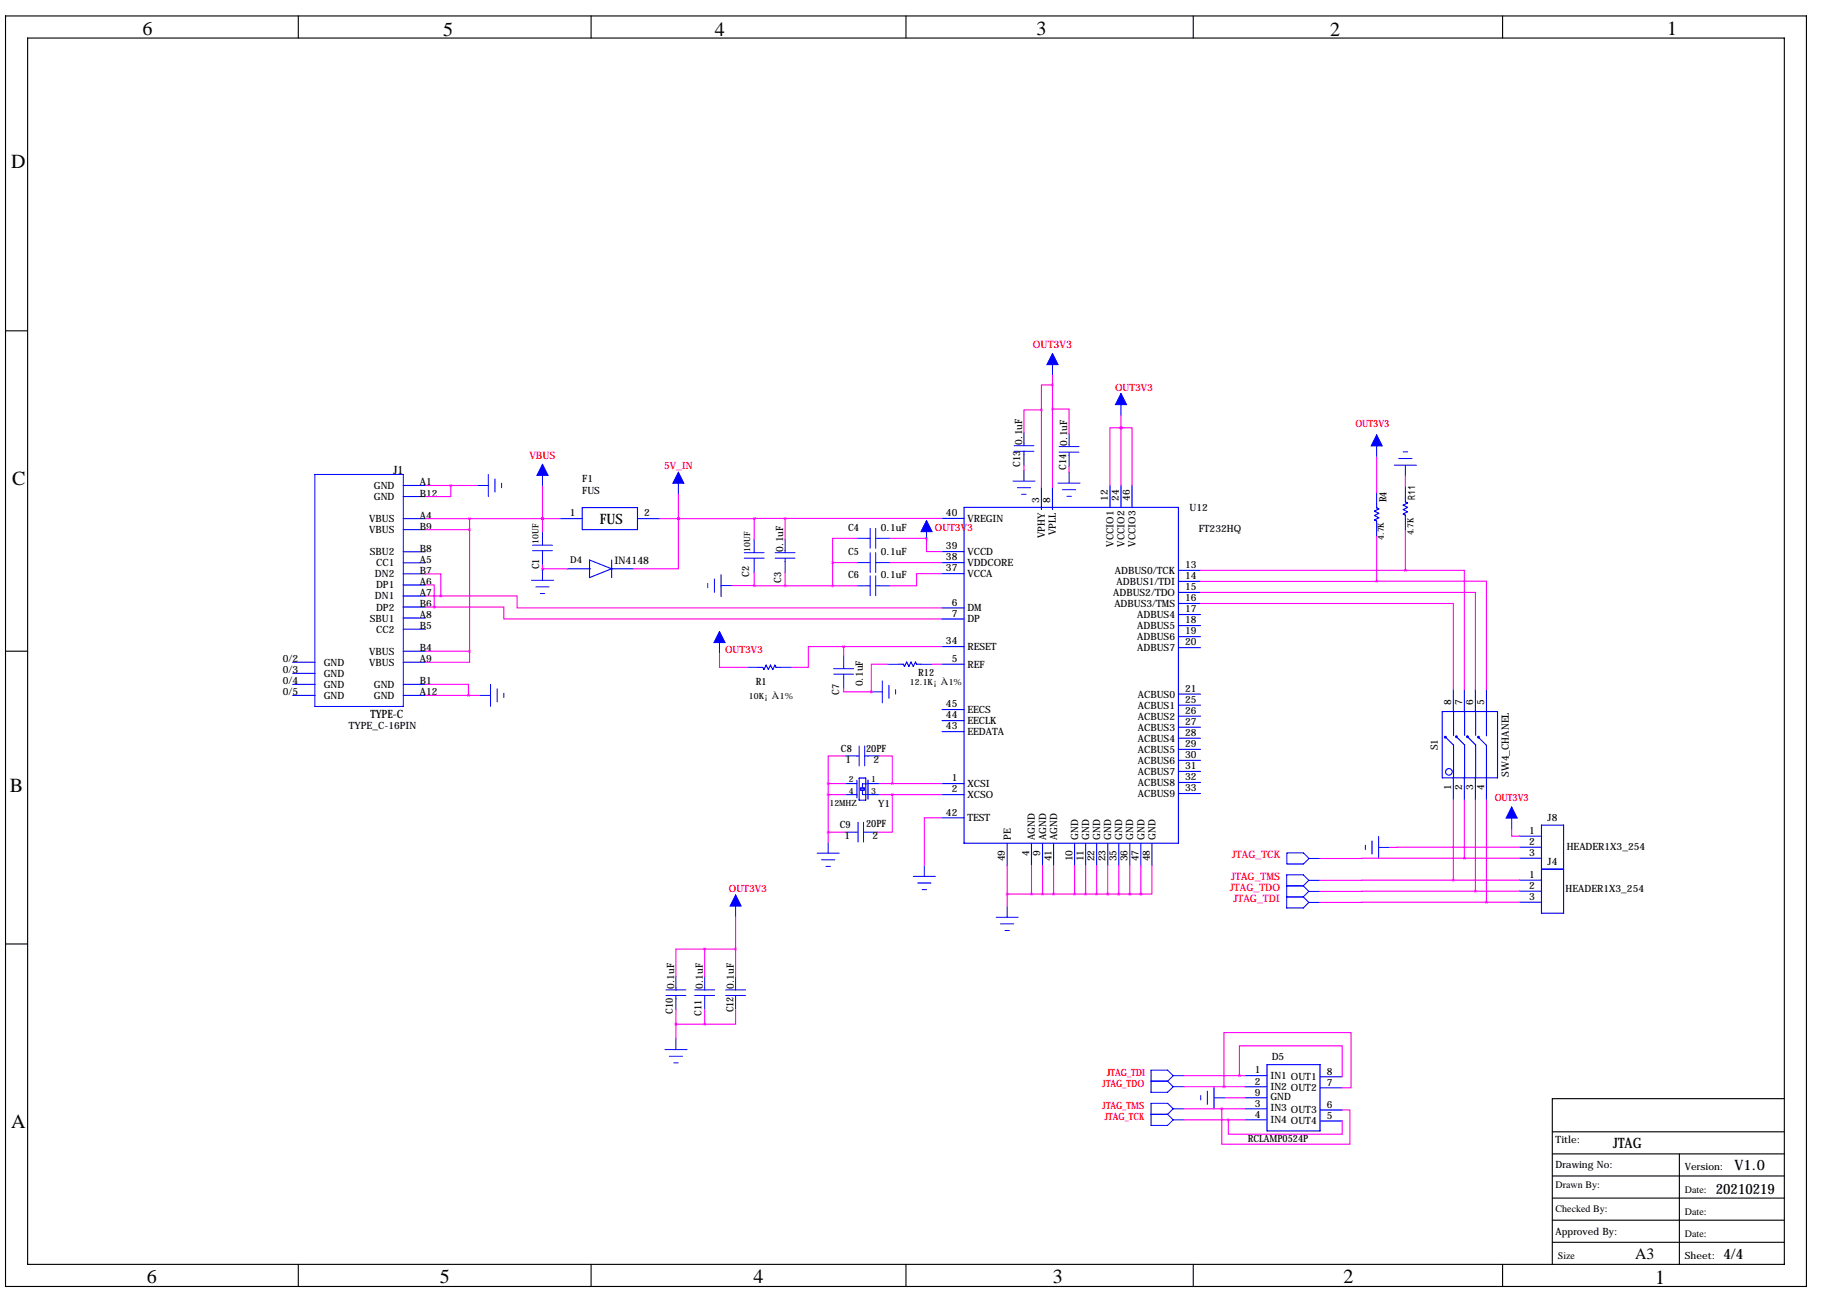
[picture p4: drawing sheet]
<svg xmlns="http://www.w3.org/2000/svg" width="419mm" height="297mm" viewBox="0 0 419 297" stroke-linecap="round" stroke-linejoin="round" font-family="sans-serif">
<g fill="none" stroke="#000" stroke-width=".25">
<path d="M1.3 3.7h414v292.1h-414zM6.3 8.7h403.9v282h-403.9zM68.6 3.7v5M135.9 3.7v5M208.3 3.7v5M274.3 3.7v5M345.4 3.7v5M1.3 76.1h5M1.3 149.7h5M1.3 217h5M410.2 252.6h-53.3v38.1M356.9 260.2h53.3"/>
<path d="M356.9 265.3h53.3M356.9 270.4h53.3M356.9 275.4h53.3M386.1 265.3v25.4M68.6 290.7v5.1M135.9 290.7v5.1M208.3 290.7v5.1M274.3 290.7v5.1M345.4 290.7v5.1M356.9 280.5h53.3M356.9 285.6h53.3"/>
</g>
<g fill="none" stroke="#00f" stroke-width=".23">
<path d="M235.4 99.4v3.1M242 81.3v5.1M245.8 99.6v3.1M257.7 90.5v5.1M316.5 100v5.1M72.4 109.1h20.3v53.3h-20.3zM109.7 111.6h2.6M112.3 109.1v5.1M113.8 110.1v3M115.3 111.1v1M124.7 106.7v5.1M156 108.6v5.1"/>
<path d="M213 119.7v5.1M232.9 110.6h5M233.1 103.7h4.6M233.1 102.5h4.6M233.9 112.1h3M234.9 113.7h1M235.4 103.7v3.3M235.4 108.1v2.5M243.2 111.1h5.1M243.5 103.9h4.6M243.5 102.7h4.6M244.2 112.6h3.1"/>
<path d="M245.3 114.1h1M245.8 103.9v3.4M245.8 108.5v2.6M316.5 113.2v2.5M320.5 106.9h5.1M321.6 105.4h3M322.6 103.9h1M323.1 106.9v2.6M323.1 111.8v2.6M323.1 119.4v2.6M122.2 133.4h5.1M122.4 126.6h4.6"/>
<path d="M122.4 125.3h4.6M123.2 134.9h3M124.2 136.5h1M124.7 122.3v3M124.7 126.6v3.3M124.7 130.9v2.5M162.7 134.1v1M164.2 133.1v3.1M165.8 134.6h2.5M165.8 132.1v5.1M171.1 128.3h4.6M171.1 127.1h4.6"/>
<path d="M173.4 124v3.1M173.4 128.3v3.3M178.2 128.3h4.6M178.2 127.1h4.6M180.5 124v3.1M180.5 128.3v3.3M197 129.3h3.1M197 134.7h3.1M197 123.8h3.1M200.1 121.5v4.5M200.1 127.1v4.5M200.1 132.4v4.6"/>
<path d="M201.3 129.3h3.3M201.3 121.5v4.5M201.3 127.1v4.5M201.3 132.4v4.6M201.3 134.7h3.3M201.3 123.8h3.3M316.5 120.8v2.6M110.2 159.9h2.6M112.8 157.3v5.1M114.3 158.4v3M115.8 159.4v1M165.4 145.2v5.1"/>
<path d="M171.8 153.4h2.5M179.4 153.4h2.6M191.7 155h4.5M191.7 153.7h4.5M194 150.7v3M194 155v3.3M200.3 159.1h2.5M202.8 156.5v5.1M204.1 152.7h2.6M204.4 157.5v3.1M205.9 158.6v1M211.7 152.7h2.6"/>
<path d="M194.5 173.8h3M197.5 171.5v4.6M198.8 173.8h3.3M198.8 171.5v4.6M187.9 196.2h5M188.9 197.7h3M189.9 199.2h1M190.4 193.6v2.6M194.2 191.3h3.1M197.3 189v4.6M197.8 181.7h.9M197.8 181.1h.9"/>
<path d="M197.9 181.2h.8v.4h-.8zM198.3 181.9v.8h1.2M198.5 191.3h3.3M198.5 189v4.6M199.5 180.2h-1.2v.9M212.5 198.9v2.6M295.9 196.1h3.8l1.2 1.3-1.2 1.2h-3.8zM300.9 197.4h2.6M313.9 194.3v1M315.4 193.3v3.1M316.9 194.8h2.6M316.9 192.3v5.1"/>
<path d="M347.5 185.5v5.1M169.1 205.8v5M210 201.5h5M211 203h3M212 204.5h1M229 210.9h5.1M230 212.4h3.1M231 213.9h1.1M231.5 208.3v2.6M295.8 203.7h3.8M295.8 206.2h3.8M299.6 203.7l1.3 1.2"/>
<path d="M299.6 206.2l1.3 1.3M300.9 202.4h2.5M300.9 202.4l-1.3 1.3M300.9 202.4l-1.3-1.3h-3.8v7.6h3.8l1.3-1.2M300.9 204.9h2.5M300.9 204.9l-1.3 1.3M300.9 207.5h2.5M153.1 228.9h4.6M153.1 227.6h4.6M155.4 224.5v3.1M155.4 228.9v3.3M155.4 238.8v2.5"/>
<path d="M159.7 228.9h4.6M159.7 227.6h4.6M162 224.5v3.1M162 228.9v3.3M166.8 228.9h4.6M166.8 227.6h4.6M169.1 224.5v3.1M169.1 228.9v3.3M152.9 241.3h5M153.9 242.8h3M154.9 244.4h1M264.6 248.6h3.8"/>
<path d="M264.6 256.2h3.8M268.4 248.6l1.3 1.2M268.4 256.2l1.3 1.3M269.7 247.3h2.5M269.7 247.3l-1.3 1.3M269.7 247.3l-1.3-1.3h-3.8v5.1h3.8l1.3-1.3M269.7 254.9l-1.3-1.2h-3.8v5h3.8l1.3-1.2M269.7 249.8h2.5M269.7 254.9h2.5M269.7 254.9l-1.3 1.3M269.7 257.5h2.5M276 251.9v1"/>
<path d="M277.6 250.9v3M279.1 252.4h2.5M279.1 249.8v5.1"/>
</g>
<g fill="none" stroke="#00f" stroke-width=".25">
<path d="M92.7 111.6h5.1M92.7 119.2h5.1M92.7 114.2h5.1M128.8 119.2h5.1M133.9 116.7h12.7v5.1h-12.7zM146.6 119.2h5M216.6 119.2h5M221.6 116.6h49.3v77.3h-49.3zM239.4 112.1v5.1M242 112.1v5.1M255.2 111.6v5M257.7 111.6v5"/>
<path d="M260.2 111.6v5M316.5 115.7v1l.5 .3-1 .5 1 .5-1 .5 1 .5-1 .5 .5 .3v1M323.1 114.4v1l.5 .2-1 .5 1 .5-1 .6 1 .5-1 .5 .5 .2v1M92.7 129.4h5.1M92.7 134.5h5.1M92.7 137h5.1M92.7 139.6h5.1M92.7 131.9h5.1M92.7 126.9h5.1M92.7 121.8h5.1M130.5 130.8h5M135.5 130.8h.1"/>
<path d="M135.5 128.7l5.1 2.1-5.1 2zM140.6 130.8h.1M140.6 128.7v4.1M140.6 130.8h5.1M216.6 129.3h5M216.6 126.8h5M216.6 131.9h5M216.6 139.8h5M270.9 131.1h5.1M270.9 133.7h5.1M270.9 136.2h5.1M270.9 138.7h5.1"/>
<path d="M67.3 152.3h5.1M67.3 159.9h5.1M67.3 157.3h5.1M67.3 154.8h5.1M92.7 142.1h5.1M92.7 152.3h5.1M92.7 159.9h5.1M92.7 157.3h5.1M92.7 149.7h5.1M92.7 144.6h5.1M174.3 153.4h1.1l.2 .5 .5-1 .5 1 .5-1 .5 1 .6-1 .2 .5h1M206.7 152.7h1l.2 .5 .5-1 .5 1 .5-1 .6 1 .5-1 .2 .5h1"/>
<path d="M216.6 142.3h5M216.6 148.7h5M216.6 152.7h5M270.9 141.3h5.1M270.9 143.8h5.1M270.9 146.4h5.1M270.9 148.9h5.1M270.9 159.6h5.1M334.1 158.5v5.1M336.7 158.5v5.1M339.2 158.5v5.1M341.7 158.5v10.7"/>
<path d="M197 179.4v4.1M197.5 178.9h1.5v5.1h-1.5zM199.5 179.3v4.5M216.6 163.1h5M216.6 165.7h5M216.6 168.2h5M270.9 162.1h5.1M270.9 164.7h5.1M270.9 167.2h5.1M270.9 169.7h5.1M270.9 172.3h5.1M270.9 174.8h5.1"/>
<path d="M270.9 177.4h5.1M270.9 179.9h5.1M331.6 163.6h12.7v15.2h-12.7zM332.3 169.3l1.9 2v7.5M334.1 178.8v5.1M334.2 163.6v5.5M334.9 169.3l1.8 2v7.5M336.7 163.5v5.6M336.7 178.8v5.1M337.4 169.3l1.8 2v7.5M339.2 163.5v5.6M339.2 178.8v5.1"/>
<path d="M339.9 169.4l1.8 2v12.5M341.7 163.6h.1M194.5 180.1h2.5M194.5 182.7h2.5M199.5 180.1h2.6M199.5 182.7h2.6M216.6 180.1h5M216.6 182.7h5M216.6 188h5M231.5 193.9v5M237.1 193.9v5M239.7 193.9v5"/>
<path d="M242.2 193.9v5M247 193.9v5M249.6 193.9v5M252.1 193.9v5M254.7 193.9v5M257.2 193.9v5M259.7 193.9v5M262.3 193.9v5M264.8 193.9v5M270.9 182.4h5.1M349.3 192.2h5.1M349.3 194.8h5.1"/>
<path d="M349.3 197.3h5.1M354.4 189.7h5.1v20.3h-5.1zM354.4 199.8h5.1M354.4 199.9h5.1M349.3 202.3h5.1M349.3 204.9h5.1M349.3 207.4h5.1M286.2 247.3h5.1M286.2 249.8h5.1M286.2 252.4h5.1M286.2 254.9h5.1M286.2 257.5h5.1"/>
<path d="M291.3 244.8h12.2v15.2h-12.2zM303.5 247.6h5.1M303.5 250.1h5.1M303.5 255.2h5.1M303.5 257.7h5.1"/>
<circle cx="332.3" cy="169.5" r=".2"/>
<circle cx="333.1" cy="177.5" r=".76"/>
<circle cx="334.8" cy="169.4" r=".2"/>
<circle cx="337.4" cy="169.4" r=".2"/>
<circle cx="339.9" cy="169.5" r=".2"/>
</g>
<g fill="#00f" stroke="#00f" stroke-width=".23">
<path d="M316.5 100l1.3 2.5h-2.6z"/>
<path d="M165.4 145.2l1.3 2.5h-2.6z"/>
<path d="M213 119.7l1.3 2.5h-2.6z"/>
<path d="M169.1 205.8l1.3 2.5h-2.6z"/>
<path d="M257.7 90.5l1.3 2.5h-2.6z"/>
<path d="M156 108.6l1.2 2.5h-2.5z"/>
<path d="M124.7 106.7l1.3 2.6h-2.6z"/>
<path d="M242 81.3l1.2 2.5h-2.5z"/>
<path d="M347.5 185.5l1.3 2.6h-2.5z"/>
</g>
<g fill="none" stroke="#f0f" stroke-width=".25">
<path d="M239.4 94.2h-4v5.2M239.4 94.2v17.9M242 88.5h-2.6v5.7M242 94h3.8v5.6M242 86.4v25.7M257.7 98.4h-2.5v13.2M257.7 98.4h2.5v13.2M257.7 98.4h.1M257.7 95.6v16M97.8 119.2h31M97.8 111.6h11.9M103.6 111.6v2.6h-5.8"/>
<path d="M107.9 119.2v30.5M124.7 119.2h.1M124.7 111.8v10.5M151.6 119.2h4.4M156 119.2h.1M156 119.2v11.6h-10.3M156 113.7v5.5M173.5 119.2l-.1 4.8M173.5 119.2h-17.5M173.5 119.2h43.1M180.5 119.2v4.8M235.4 107v1.1"/>
<path d="M245.8 107.3v1.2M316.5 105.1v8.1M323.1 109.5v2.3M97.8 131.9h3.5v5.1M97.8 134.5h2v5.1M97.8 121.8h10.1M97.8 139.6h2M97.8 137h3.5M99.8 139.6h16v2.7h100.8M101.3 137h17.6v2.8h97.7M124.7 129.9v1M124.7 130.9h.1"/>
<path d="M130.5 130.8l-5.8 .1M168.3 134.6h5.1M173.4 134.6l7.1 .1M173.4 131.6v3M180.5 131.6v3.1M180.5 134.7h16.5M191.4 129.3h5.6M191.4 129.3v5.4M197 123.8h-5.6v5.5M204.6 129.3h12M204.6 123.8h8.4M213 123.8v3h3.6"/>
<path d="M213 123.8v1M216.6 131.9h-5.9v2.8h-6.1M276 136.2h63.2v22.3M276 138.7h58.1v19.8M276 131.1h47.1M316.5 133.6l-40.5 .1M316.5 133.6h25.2v24.9M316.5 123.4v10.2M323.1 131.1h13.6v27.4M323.1 122v9.1M97.8 157.3h9.9v2.6M97.8 149.7h10.1"/>
<path d="M97.8 159.9h12.4M107.9 149.7v2.6h-10.1M165.4 150.3v3.1h6.4M194 148.7h-8.2v4.7h-3.8M194 158.3v.8h6.3M194 148.7v2M194 148.7h22.6M200.3 159.1h.1M204.1 152.7h-3.8v6.4M214.3 152.7h2.3M194.5 173.8h-4.1v6.3M202.1 173.8h3v6.3"/>
<path d="M190.4 180.1h4.1M190.4 182.7h4.1M190.4 180.1v13.5M190.4 191.3h3.8M202.1 180.1h14.5M202.1 182.7h14.5M205.1 182.7v8.6h-3.3M216.6 188h-4.1v10.9M231.5 198.9v9.4M237.1 198.9v6.6M239.7 198.9v6.6M242.2 198.9v6.6"/>
<path d="M247 198.9v6.6M249.6 198.9v6.6M252.1 198.9v6.6M254.7 198.9v6.6M257.2 198.9v6.6M259.7 198.9v6.6M262.3 198.9v6.6M264.8 198.9v6.6h-2.5M334.1 183.9v18.4M336.7 197.3l-33.2 .1M336.7 183.9v13.4M336.7 197.3h12.6"/>
<path d="M339.2 183.9v21M341.7 183.9v23.5M347.5 190.6v1.6h1.8M349.3 194.8h-29.8M162 218.2h-6.6v6.3M162 218.2v6.3M162 218.2h7.1M169.1 210.8v13.7M231.5 205.5h30.8M334.1 202.3l-30.7 .1M334.1 202.3h15.2M339.2 204.9h-35.8"/>
<path d="M339.2 204.9h10.1M341.7 207.4l-38.3 .1M341.7 207.4h7.6M155.4 232.2v6.6M155.4 235.5h6.6M162 232.2v3.3M169.1 232.2v3.3h-7.1M272.2 247.3h14M272.2 249.8h14M272.2 254.9h14M272.2 257.5h14M280.9 254.9v8.2h29.4v-7.9h-1.7"/>
<path d="M281.4 249.8v-12.4h29.2v12.7h-2M281.6 252.4h4.6M282.4 257.5v3.3h26.2v-3.1M284.9 247.3v-6.9h23.7v7.2"/>
</g>
<path d="M205.1 182.7a.05 .05 0 0 0 .1 0 .05 .05 0 0 0-.1 0zM205.1 180.1a.05 .05 0 0 0 .1 0 .05 .05 0 0 0-.1 0zM231.5 205.5a.05 .05 0 0 0 .1 0 .05 .05 0 0 0-.1 0zM259.7 205.5a.05 .05 0 0 0 .1 0 .05 .05 0 0 0-.1 0zM254.6 205.5a.05 .05 0 0 0 .1 0 .05 .05 0 0 0-.1 0zM247 205.5a.05 .05 0 0 0 .1 0 .05 .05 0 0 0-.1 0zM237.1 205.5a.05 .05 0 0 0 .1 0 .05 .05 0 0 0-.1 0zM193.9 148.7a.05 .05 0 0 0 .1 0 .05 .05 0 0 0-.1 0zM107.9 149.7a.05 .05 0 0 0 .1 0 .05 .05 0 0 0-.1 0zM107.9 121.8a.05 .05 0 0 0 .1 0 .05 .05 0 0 0-.1 0zM103.6 111.6a.05 .05 0 0 0 .1 0 .05 .05 0 0 0-.1 0zM107.9 119.2a.05 .05 0 0 0 .1 0 .05 .05 0 0 0-.1 0zM155.9 119.2a.05 .05 0 0 0 .1 0 .05 .05 0 0 0-.1 0zM101.3 137a.05 .05 0 0 0 .1 0 .05 .05 0 0 0-.1 0zM155.9 119.2a.05 .05 0 0 0 .1 0 .05 .05 0 0 0-.1 0zM241.9 94a.05 .05 0 0 0 .1 0 .05 .05 0 0 0-.1 0zM241.9 88.5a.05 .05 0 0 0 .1 0 .05 .05 0 0 0-.1 0zM341.7 207.4a.05 .05 0 0 0 .1 0 .05 .05 0 0 0-.1 0zM336.6 197.3a.05 .05 0 0 0 .1 0 .05 .05 0 0 0-.1 0zM284.9 247.3a.05 .05 0 0 0 .1 0 .05 .05 0 0 0-.1 0z" fill="#f0f" stroke="#f0f" stroke-width=".63"/>
<g font-size="4.6">
<text x="32.8" y="8">6</text>
<text x="101.9" y="8.2">5</text>
<text x="164.3" y="8.2">4</text>
<text x="238.3" y="8">3</text>
<text x="305.8" y="8.2">2</text>
<text x="383.3" y="8">1</text>
<text x="2.5" y="38.7">D</text>
<text x="2.8" y="111.6">C</text>
<text x="2.3" y="182">B</text>
<text x="2.5" y="259.4">A</text>
<text x="33.8" y="295">6</text>
<text x="101.1" y="295">5</text>
<text x="173.2" y="295">4</text>
<text x="242.1" y="295">3</text>
<text x="308.9" y="295">2</text>
<text x="380.5" y="295.3">1</text>
</g>
<text font-size="3.6" x="375.9" y="289.4">A3</text>
<g font-size="3.3">
<text x="137.9" y="120.5">FUS</text>
<text x="370.8" y="264">JTAG</text>
<text x="398.8" y="269.1">V1.0</text>
<text x="394.5" y="274.4">20210219</text>
<text x="396.2" y="289.4">4/4</text>
</g>
<g font-size="2.6">
<text x="90.4" y="109.1">J1</text>
<text x="85.2" y="165">TYPE-C</text>
</g>
<g font-size="2.4" fill="#f00">
<text x="237.5" y="80">OUT3V3</text>
<text x="121.7" y="105.5">VBUS</text>
<text x="283.2" y="197.4">JTAG_TCK</text>
<text x="283" y="202.4">JTAG_TMS</text>
<text x="282.7" y="204.9">JTAG_TDO</text>
<text x="283.6" y="207.5">JTAG_TDI</text>
</g>
<text font-size="2.4" x="141.2" y="129.6">IN4148</text>
<g font-size="2.3" fill="#f00">
<text x="256.3" y="89.9">OUT3V3</text>
<text x="311.6" y="98.3">OUT3V3</text>
<text x="152.7" y="107.8">5V_IN</text>
<text x="214.9" y="122.1">OUT3V3</text>
<text x="166.7" y="150">OUT3V3</text>
<text x="343.6" y="184.3">OUT3V3</text>
<text x="167.6" y="205">OUT3V3</text>
<text x="253.5" y="249.8">JTAG_TDO</text>
<text x="254.5" y="247.3">JTAG_TDI</text>
<text x="253.5" y="254.9">JTAG_TMS</text>
<text x="254" y="257.5">JTAG_TCK</text>
</g>
<g font-size="2.3">
<text x="234.5" y="107.4" transform="rotate(-90 234.5 107.4)">C13</text>
<text x="235" y="102.2" transform="rotate(-90 235 102.2)">0.1uF</text>
<text x="245.4" y="102.4" transform="rotate(-90 245.4 102.4)">0.1uF</text>
<text x="85.9" y="112.4">GND</text>
<text x="96.5" y="111.6">A1</text>
<text x="133.8" y="113.5">FUS</text>
<text x="133.9" y="110.9">F1</text>
<text x="245.1" y="108.1" transform="rotate(-90 245.1 108.1)">C14</text>
<text x="85.9" y="115">GND</text>
<text x="96.5" y="119.2">A4</text>
<text x="96.5" y="114.2">B12</text>
<text x="131" y="118.7">1</text>
<text x="148.1" y="118.7">2</text>
<text x="217.5" y="118.7">40</text>
<text x="222.4" y="120">VREGIN</text>
<text x="238.9" y="115.6" transform="rotate(-90 238.9 115.6)">3</text>
<text x="241.5" y="115.6" transform="rotate(-90 241.5 115.6)">8</text>
<text x="254.7" y="115.1" transform="rotate(-90 254.7 115.1)">12</text>
<text x="257.2" y="115.1" transform="rotate(-90 257.2 115.1)">24</text>
<text x="259.7" y="115.1" transform="rotate(-90 259.7 115.1)">46</text>
<text x="273.5" y="117.4">U12</text>
<text x="318.8" y="115.5" transform="rotate(-90 318.8 115.5)">R4</text>
<text x="84.9" y="120">VBUS</text>
<text x="84.9" y="122.6">VBUS</text>
<text x="96.5" y="121.8">B9</text>
<text x="195" y="122">C4</text>
<text x="202.5" y="122">0.1uF</text>
<text x="240.2" y="123.7" transform="rotate(-90 240.2 123.7)">VPHY</text>
<text x="242.8" y="123.1" transform="rotate(-90 242.8 123.1)">VPLL</text>
<text x="256" y="125.7" transform="rotate(-90 256 125.7)">VCCIO1</text>
<text x="258.5" y="125.7" transform="rotate(-90 258.5 125.7)">VCCIO2</text>
<text x="261.1" y="125.7" transform="rotate(-90 261.1 125.7)">VCCIO3</text>
<text x="275.6" y="122.4">FT232HQ</text>
<text x="85" y="127.7">SBU2</text>
<text x="86.5" y="130.2">CC1</text>
<text x="96.5" y="129.4">A5</text>
<text x="96.5" y="131.9">B7</text>
<text x="96.5" y="126.9">B8</text>
<text x="124" y="130.9" transform="rotate(-90 124 130.9)">C1</text>
<text x="180.1" y="126.8" transform="rotate(-90 180.1 126.8)">0.1uF</text>
<text x="195" y="127.6">C5</text>
<text x="202.5" y="127.6">0.1uF</text>
<text x="217.5" y="126.3">39</text>
<text x="217.5" y="128.8">38</text>
<text x="217.5" y="131.4">37</text>
<text x="222.4" y="127.6">VCCD</text>
<text x="222.4" y="130.2">VDDCORE</text>
<text x="256.3" y="131.9">ADBUS0/TCK</text>
<text x="272.4" y="130.6">13</text>
<text x="86.2" y="137.8">DN1</text>
<text x="86.2" y="132.7">DN2</text>
<text x="86.5" y="135.3">DP1</text>
<text x="96.5" y="134.5">A6</text>
<text x="96.5" y="137">A7</text>
<text x="172.2" y="132.7" transform="rotate(-90 172.2 132.7)">C2</text>
<text x="179.6" y="134" transform="rotate(-90 179.6 134)">C3</text>
<text x="195" y="132.9">C6</text>
<text x="202.5" y="132.9">0.1uF</text>
<text x="222.4" y="132.7">VCCA</text>
<text x="255.9" y="137">ADBUS2/TDO</text>
<text x="256.7" y="134.5">ADBUS1/TDI</text>
<text x="272.4" y="133.2">14</text>
<text x="272.4" y="135.7">15</text>
<text x="85" y="142.9">SBU1</text>
<text x="86.5" y="140.4">DP2</text>
<text x="96.5" y="142.1">A8</text>
<text x="96.5" y="139.6">B6</text>
<text x="218.8" y="139.3">6</text>
<text x="218.8" y="141.8">7</text>
<text x="222.4" y="140.6">DM</text>
<text x="222.4" y="143.1">DP</text>
<text x="256.2" y="139.6">ADBUS3/TMS</text>
<text x="261.5" y="142.1">ADBUS4</text>
<text x="272.4" y="138.2">16</text>
<text x="272.4" y="140.8">17</text>
<text x="272.4" y="143.3">18</text>
<text x="86.5" y="145.4">CC2</text>
<text x="96.5" y="149.7">B4</text>
<text x="96.5" y="144.6">B5</text>
<text x="217.5" y="148.1">34</text>
<text x="222.4" y="149.5">RESET</text>
<text x="261.5" y="144.6">ADBUS5</text>
<text x="261.5" y="147.2">ADBUS6</text>
<text x="261.5" y="149.7">ADBUS7</text>
<text x="272.4" y="145.9">19</text>
<text x="272.4" y="148.4">20</text>
<text x="65" y="152.3">0/2</text>
<text x="65" y="154.8">0/3</text>
<text x="74.4" y="153.1">GND</text>
<text x="74.4" y="155.6">GND</text>
<text x="84.9" y="153.1">VBUS</text>
<text x="84.9" y="150.5">VBUS</text>
<text x="96.5" y="152.3">A9</text>
<text x="211.1" y="155.5">R12</text>
<text x="218.8" y="152.2">5</text>
<text x="222.4" y="153.5">REF</text>
<text x="65" y="157.3">0/4</text>
<text x="65" y="159.9">0/5</text>
<text x="74.4" y="158.1">GND</text>
<text x="74.4" y="160.7">GND</text>
<text x="85.9" y="160.7">GND</text>
<text x="85.9" y="158.1">GND</text>
<text x="96.5" y="159.9">A12</text>
<text x="96.5" y="157.3">B1</text>
<text x="173.8" y="157.4">R1</text>
<text x="192.9" y="159.8" transform="rotate(-90 192.9 159.8)">C7</text>
<text x="198.4" y="157.8" transform="rotate(-90 198.4 157.8)">0.1uF</text>
<text x="261.6" y="160.4">ACBUS0</text>
<text x="272.4" y="159.1">21</text>
<text x="272.4" y="161.6">25</text>
<text x="80.2" y="167.5">TYPE_C-16PIN</text>
<text x="217.5" y="162.6">45</text>
<text x="217.5" y="165.2">44</text>
<text x="217.5" y="167.7">43</text>
<text x="222.4" y="163.9">EECS</text>
<text x="222.4" y="166.5">EECLK</text>
<text x="261.6" y="162.9">ACBUS1</text>
<text x="261.6" y="165.5">ACBUS2</text>
<text x="272.4" y="164.1">26</text>
<text x="272.4" y="166.7">27</text>
<text x="333.6" y="162.1" transform="rotate(-90 333.6 162.1)">8</text>
<text x="336.1" y="162.1" transform="rotate(-90 336.1 162.1)">7</text>
<text x="338.7" y="162.1" transform="rotate(-90 338.7 162.1)">6</text>
<text x="341.2" y="162.1" transform="rotate(-90 341.2 162.1)">5</text>
<text x="193.3" y="172.8">C8</text>
<text x="199.1" y="172.8">20PF</text>
<text x="222.4" y="169">EEDATA</text>
<text x="261.6" y="168">ACBUS3</text>
<text x="261.6" y="170.5">ACBUS4</text>
<text x="261.6" y="173.1">ACBUS5</text>
<text x="272.4" y="169.2">28</text>
<text x="272.4" y="171.8">29</text>
<text x="330.6" y="172.5" transform="rotate(-90 330.6 172.5)">S1</text>
<text x="194.4" y="175.4">1</text>
<text x="200.8" y="175.4">2</text>
<text x="218.8" y="179.6">1</text>
<text x="261.6" y="175.6">ACBUS6</text>
<text x="261.6" y="178.2">ACBUS7</text>
<text x="272.4" y="174.3">30</text>
<text x="272.4" y="176.8">31</text>
<text x="272.4" y="179.4">32</text>
<text x="346.9" y="178.6" transform="rotate(-90 346.9 178.6)">SW4_CHANEL</text>
<text x="201.9" y="185.6">Y1</text>
<text x="218.8" y="182.2">2</text>
<text x="222.4" y="181">XCSI</text>
<text x="222.4" y="183.5">XCSO</text>
<text x="261.6" y="180.7">ACBUS8</text>
<text x="261.6" y="183.2">ACBUS9</text>
<text x="272.4" y="181.9">33</text>
<text x="333.6" y="181.7" transform="rotate(-90 333.6 181.7)">1</text>
<text x="336.1" y="181.7" transform="rotate(-90 336.1 181.7)">2</text>
<text x="338.7" y="181.7" transform="rotate(-90 338.7 181.7)">3</text>
<text x="341.2" y="181.7" transform="rotate(-90 341.2 181.7)">4</text>
<text x="193.1" y="190.4">C9</text>
<text x="199.1" y="190.1">20PF</text>
<text x="217.5" y="187.5">42</text>
<text x="222.4" y="188.8">TEST</text>
<text x="351.5" y="191.7">1</text>
<text x="355.8" y="188.7">J8</text>
<text x="194.2" y="192.9">1</text>
<text x="200.6" y="192.9">2</text>
<text x="232.4" y="193.1" transform="rotate(-90 232.4 193.1)">PE</text>
<text x="236.6" y="196.7" transform="rotate(-90 236.6 196.7)">4</text>
<text x="237.9" y="193.1" transform="rotate(-90 237.9 193.1)">AGND</text>
<text x="239.2" y="196.7" transform="rotate(-90 239.2 196.7)">9</text>
<text x="240.5" y="193.1" transform="rotate(-90 240.5 193.1)">AGND</text>
<text x="243" y="193.1" transform="rotate(-90 243 193.1)">AGND</text>
<text x="247.8" y="193.1" transform="rotate(-90 247.8 193.1)">GND</text>
<text x="250.4" y="193.1" transform="rotate(-90 250.4 193.1)">GND</text>
<text x="252.9" y="193.1" transform="rotate(-90 252.9 193.1)">GND</text>
<text x="255.5" y="193.1" transform="rotate(-90 255.5 193.1)">GND</text>
<text x="258" y="193.1" transform="rotate(-90 258 193.1)">GND</text>
<text x="260.5" y="193.1" transform="rotate(-90 260.5 193.1)">GND</text>
<text x="263.1" y="193.1" transform="rotate(-90 263.1 193.1)">GND</text>
<text x="265.6" y="193.1" transform="rotate(-90 265.6 193.1)">GND</text>
<text x="351.5" y="194.3">2</text>
<text x="351.5" y="196.8">3</text>
<text x="360.2" y="195.4">HEADER1X3_254</text>
<text x="231" y="198" transform="rotate(-90 231 198)">49</text>
<text x="241.7" y="198" transform="rotate(-90 241.7 198)">41</text>
<text x="246.5" y="198" transform="rotate(-90 246.5 198)">10</text>
<text x="249.1" y="198" transform="rotate(-90 249.1 198)">11</text>
<text x="251.6" y="198" transform="rotate(-90 251.6 198)">22</text>
<text x="254.2" y="198" transform="rotate(-90 254.2 198)">23</text>
<text x="256.7" y="198" transform="rotate(-90 256.7 198)">35</text>
<text x="259.2" y="198" transform="rotate(-90 259.2 198)">36</text>
<text x="261.8" y="198" transform="rotate(-90 261.8 198)">47</text>
<text x="264.3" y="198" transform="rotate(-90 264.3 198)">48</text>
<text x="351.5" y="201.8">1</text>
<text x="355.8" y="198.8">J4</text>
<text x="351.5" y="204.4">2</text>
<text x="351.5" y="206.9">3</text>
<text x="359.9" y="205.1">HEADER1X3_254</text>
<text x="155" y="227.3" transform="rotate(-90 155 227.3)">0.1uF</text>
<text x="161.6" y="227.3" transform="rotate(-90 161.6 227.3)">0.1uF</text>
<text x="168.7" y="227.3" transform="rotate(-90 168.7 227.3)">0.1uF</text>
<text x="154.7" y="233" transform="rotate(-90 154.7 233)">C10</text>
<text x="161.3" y="233.5" transform="rotate(-90 161.3 233.5)">C11</text>
<text x="168.7" y="232.8" transform="rotate(-90 168.7 232.8)">C12</text>
<text x="292.4" y="243.7">D5</text>
<text x="288.4" y="246.8">1</text>
<text x="288.4" y="249.3">2</text>
<text x="288.4" y="251.9">9</text>
<text x="292" y="248.1">IN1 OUT1</text>
<text x="292" y="250.7">IN2 OUT2</text>
<text x="305" y="247.1">8</text>
<text x="305" y="249.6">7</text>
<text x="288.4" y="254.4">3</text>
<text x="288.4" y="257">4</text>
<text x="292" y="252.9">GND</text>
<text x="292" y="255.5">IN3 OUT3</text>
<text x="305" y="254.7">6</text>
<text x="305" y="257.2">5</text>
<text x="286.8" y="262.6">RCLAMP0524P</text>
<text x="292" y="258.3">IN4 OUT4</text>
<text x="357.6" y="262.7">Title:</text>
<text x="357.6" y="268.6">Drawing No:</text>
<text x="387.3" y="269.1">Version:</text>
<text x="357.6" y="273.2">Drawn By:</text>
<text x="387.3" y="274.2">Date:</text>
<text x="357.6" y="278.8">Checked By:</text>
<text x="387.3" y="279.3">Date:</text>
<text x="357.6" y="283.8">Approved By:</text>
<text x="387.3" y="284.3">Date:</text>
<text x="358.1" y="289.4">Size</text>
<text x="387.3" y="289.4">Sheet:</text>
</g>
<text font-size="2.2" x="131.1" y="129.4">D4</text>
<g font-size="2">
<text x="123.8" y="125.1" transform="rotate(-90 123.8 125.1)">10UF</text>
<text x="318.1" y="124.2" transform="rotate(-90 318.1 124.2)">4.7K</text>
<text x="325" y="123.1" transform="rotate(-90 325 123.1)">4.7K</text>
<text x="172.5" y="126.8" transform="rotate(-90 172.5 126.8)">10UF</text>
<text x="172.2" y="160.7">10K¡À1%</text>
<text x="209.2" y="157.4">12.1K¡À1%</text>
<text x="195.1" y="179.9">2</text>
<text x="200.3" y="179.9">1</text>
<text x="190.7" y="185.3">12MHZ</text>
<text x="195.1" y="182.4">4</text>
<text x="200.3" y="182.4">3</text>
</g>
</svg>
